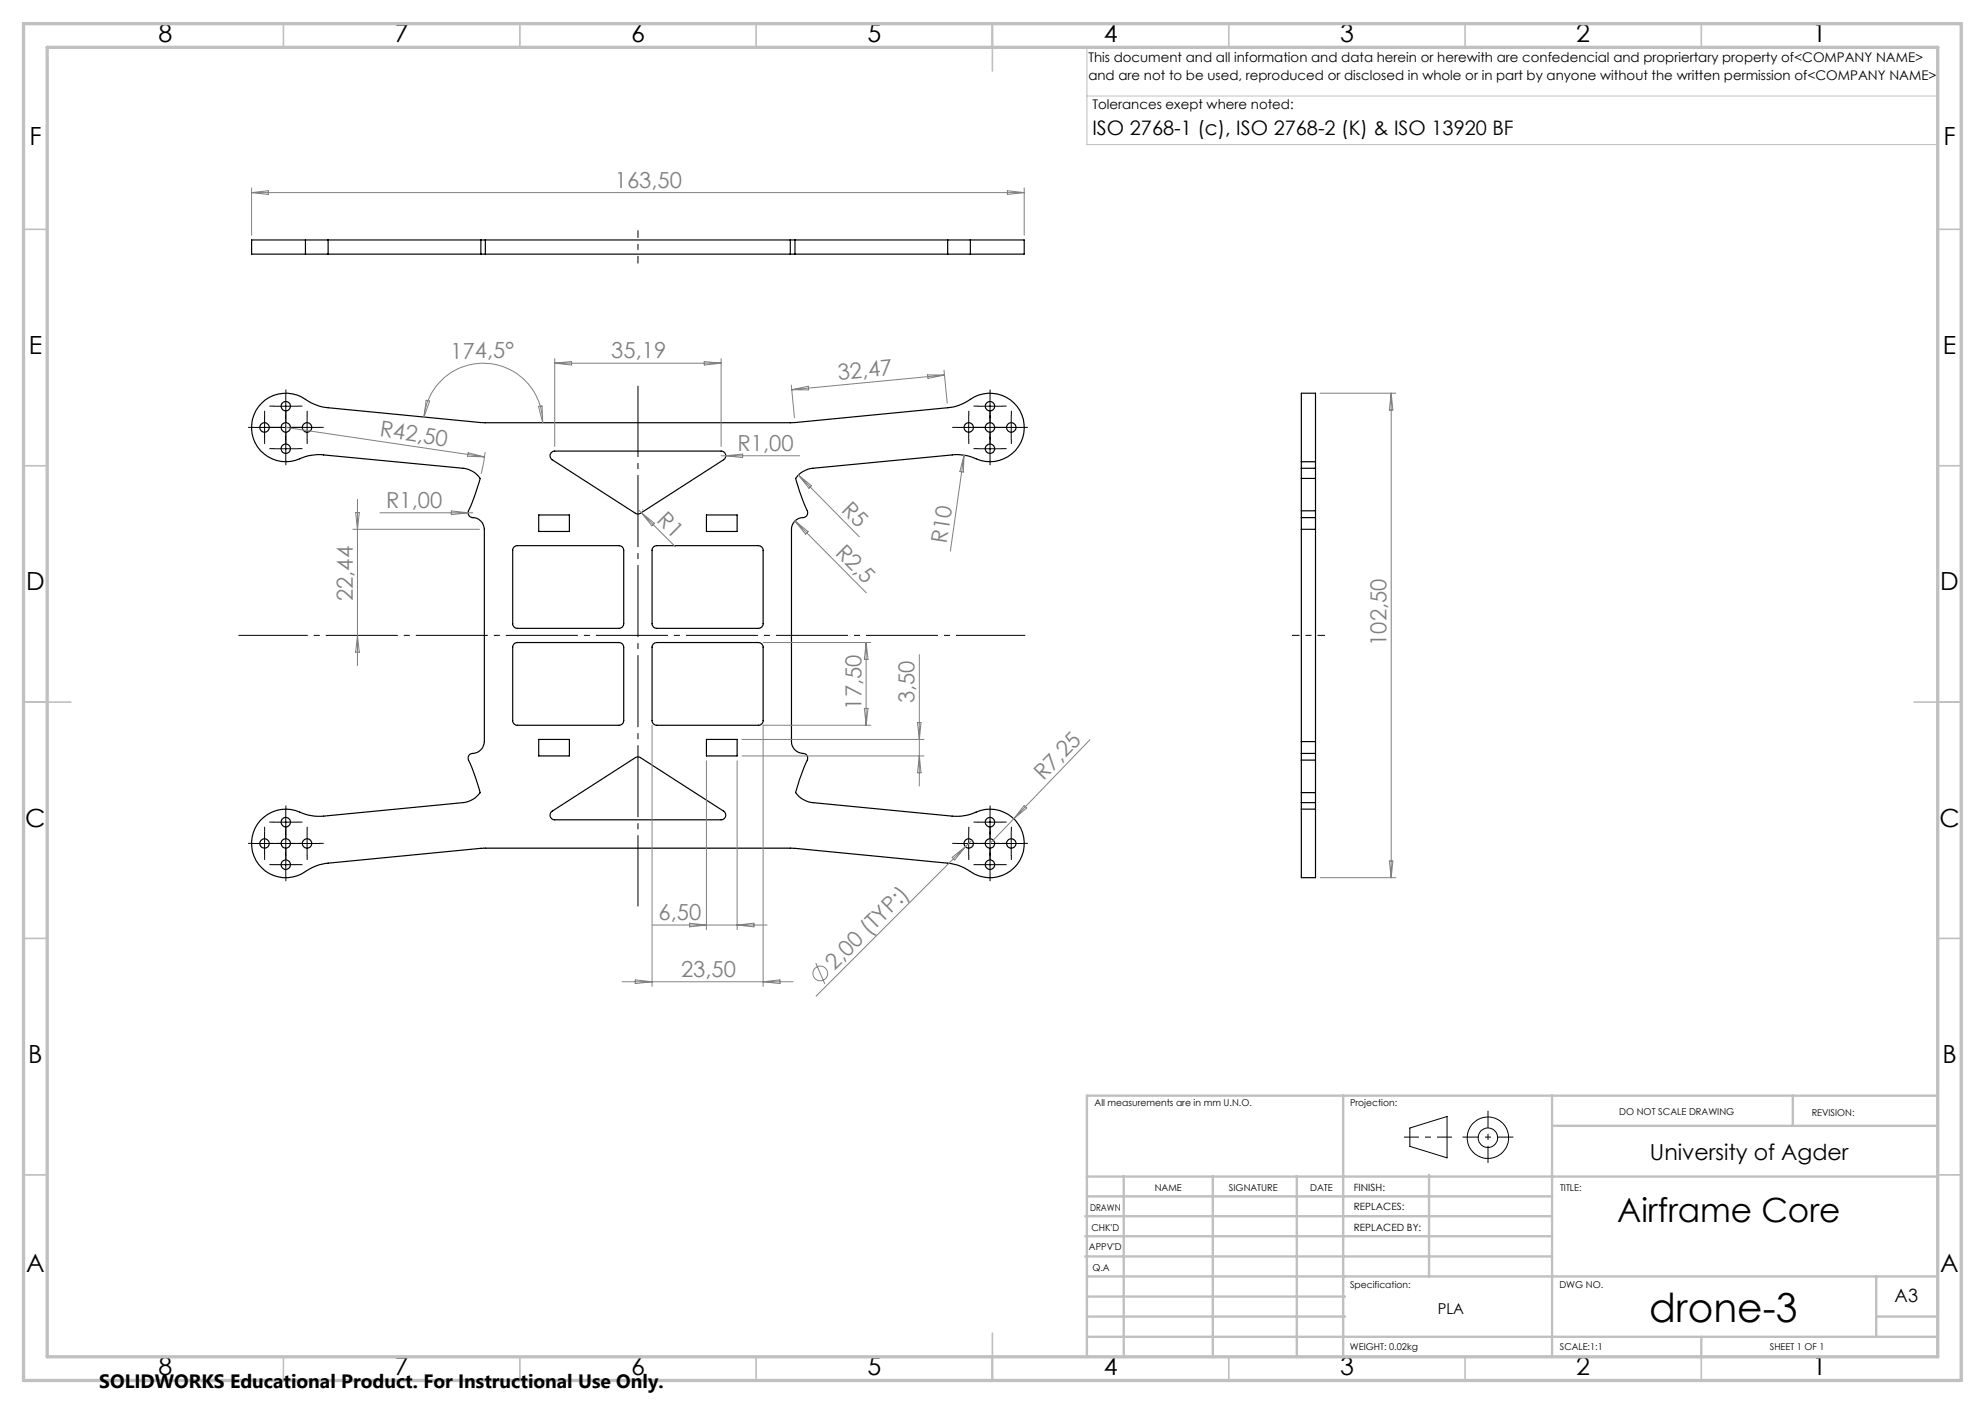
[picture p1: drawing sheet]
<svg xmlns="http://www.w3.org/2000/svg" width="420mm" height="297mm" viewBox="0 0 420 297" stroke-linecap="round" stroke-linejoin="round" font-family="sans-serif">
<g fill="none" stroke="#000" stroke-width=".25">
<path d="M64.6 50.8h-11.4v3h11.4M64.6 53.8h4.8M64.6 50.8h4.8M64.6 50.8v3M69.4 50.8v3M69.4 53.8h32.3M69.4 50.8h32.3M101.7 53.8h1M101.7 50.8h1M101.7 50.8v3M102.7 53.8h64.5M102.7 50.8h64.5"/>
<path d="M102.7 50.8v3M167.2 53.8h1M167.2 50.8h1M167.2 50.8v3M168.2 50.8v3M168.2 53.8h32.3M168.2 50.8h32.3M200.5 53.8h4.8M200.5 50.8h4.8M200.5 50.8v3M205.3 50.8h11.4v3h-11.4M205.3 50.8v3"/>
<path d="M55.4 85.3a7.4 7.4 0 0 1 9.8-.5l1.7 .9 1.9 .5 33.4 3.2h65.5l32.8-3.1a11 11 0 0 0 5.7-2.3 7.3 7.3 0 0 1 10.5 6.6 7.3 7.3 0 0 1-10.8 6.2l-1.2-.4-2.6-.2-30.1 2.9a5 5 0 0 0-3.7 2.1l.8 2.6 1.3 3.4a1.57 1.57 0 0 1 .3 1.8l-.6 .5a2.56 2.56 0 0 0-2.6 2.5v44.9a2.78 2.78 0 0 0 2.9 2.6l.5 .6a1.74 1.74 0 0 1-.5 1.5l-1.3 3.4-.8 2.7a5.1 5.1 0 0 0 3.7 2.1l29.5 2.8a11.5 11.5 0 0 0 6-1.2 7.3 7.3 0 0 1 9.1 8.6 7.3 7.3 0 0 1-11.8 4l-1.8-.8-1.8-.5-33.5-3.3h-65.5l-32.8 3.2a11 11 0 0 0-5.6 2.3 7.3 7.3 0 0 1-10.6-6.6 7.3 7.3 0 0 1 10.8-6.3l2.5 .6h2l29.5-2.8a5.1 5.1 0 0 0 3.6-2.1l-2.1-6.1a1.57 1.57 0 0 1-.3-1.8l.4-.3a2.78 2.78 0 0 0 2.9-2.6v-44.9a2.6 2.6 0 0 0-2.7-2.5l-.5-.3-.2-.4a1.74 1.74 0 0 1 .4-1.6l2.1-6a5 5 0 0 0-3.6-2.1l-29.5-2.9a11 11 0 0 0-6 1.2 7.2 7.2 0 0 1-8.3-3.3 7.2 7.2 0 0 1 1.2-8.8zM116.6 95.8l.5-.3 .3-.1h35.2a.99 .99 0 0 1 .9 .7 .99 .99 0 0 1-.4 1.2l-18 11.4h-.6l-17.7-11.4a1.02 1.02 0 0 1-.2-1.5zM275.3 97.7v-14.5h3v14.5M275.3 99.1v2.1M275.3 97.7h3M275.3 99.1h3M275.3 97.7v1.4M278.3 99.1v2.1M278.3 97.7v1.4M108.8 115.7l.7-.3h21.5a.96 .96 0 0 1 1 1v15.5a.96 .96 0 0 1-1 1h-21.5a.96 .96 0 0 1-1-1v-15.7zM114 108.9h6.5v3.5h-6.5zM138.3 115.7l.7-.3h21.5a.96 .96 0 0 1 1 1v15.5a.96 .96 0 0 1-1 1h-21.5a.96 .96 0 0 1-1-1v-15.7z"/>
<path d="M149.5 108.9h6.5v3.5h-6.5zM275.3 108.1v1.4M275.3 101.2v6.9M275.3 109.5v2.5M275.3 112v44.9M275.3 101.2h3M275.3 108.1h3M275.3 109.5h3M275.3 112h3M278.3 108.1v1.4M278.3 101.2v6.9M278.3 109.5v2.5"/>
<path d="M278.3 112v44.9M108.8 136.2l.7-.3h21.5a.96 .96 0 0 1 1 1v15.5a.96 .96 0 0 1-1 1h-21.5a.96 .96 0 0 1-1-1v-15.7zM138.3 136.2l.7-.3h21.5a.96 .96 0 0 1 1 1v15.5a.96 .96 0 0 1-1 1h-21.5a.96 .96 0 0 1-1-1v-15.7zM114 156.4h6.5v3.5h-6.5zM149.5 156.4h6.5v3.5h-6.5zM275.3 159.4v1.4M275.3 156.9v2.5M275.3 159.4h3M275.3 156.9h3M278.3 159.4v1.4M278.3 156.9v2.5M116.6 171.8l18.2-11.7 .6 .1 17.7 11.4a.99 .99 0 0 1 .4 1.1 .99 .99 0 0 1-.9 .7h-35.2a1 1 0 0 1-.9-.5 1 1 0 0 1 .1-1.1z"/>
<path d="M275.3 171.2v14.5h3v-14.5M275.3 167.7v2.1M275.3 160.8v6.9M275.3 171.2h3M275.3 169.8v1.4M275.3 169.8h3M275.3 167.7h3M275.3 160.8h3M278.3 167.7v2.1M278.3 160.8v6.9M278.3 169.8v1.4"/>
<circle cx="56" cy="90.4" r="1.01"/>
<circle cx="60.5" cy="85.9" r="1"/>
<circle cx="60.5" cy="94.9" r="1"/>
<circle cx="60.5" cy="90.4" r="1.01"/>
<circle cx="65" cy="90.4" r="1.01"/>
<circle cx="205" cy="90.4" r="1.01"/>
<circle cx="209.5" cy="94.9" r="1"/>
<circle cx="209.5" cy="85.9" r="1"/>
<circle cx="209.5" cy="90.4" r="1.01"/>
<circle cx="214" cy="90.4" r="1.01"/>
<circle cx="56" cy="178.4" r="1"/>
<circle cx="60.5" cy="178.4" r="1"/>
<circle cx="60.5" cy="173.9" r="1.01"/>
<circle cx="65" cy="178.4" r="1"/>
<circle cx="205" cy="178.4" r=".99"/>
<circle cx="209.5" cy="178.4" r="1"/>
<circle cx="209.5" cy="173.9" r="1.01"/>
<circle cx="214" cy="178.4" r="1"/>
<circle cx="60.5" cy="182.9" r="1.01"/>
<circle cx="209.5" cy="182.9" r="1.01"/>
</g>
<g fill="none" stroke="#808080" stroke-width=".21">
<path d="M53.2 39.8v9.9M216.7 39.8v9.9M53.2 40.7h163.5M53.2 40.7l3.6-.3v.7zM213.1 40.4l3.6 .3-3.6 .4zM117.4 75.8v18.6M117.4 76.8h35.2M117.4 76.8l3.5-.3v.7zM149 76.5l3.6 .3-3.6 .4zM152.6 75.8v18.6M196.3 79.3h3.5l-3.4 .7zM199.7 78.3l.7 7"/>
<path d="M199.8 79.3l-32.3 3.1M60.5 90.4l42 6.3M89.7 88.2a12.6 12.6 0 0 1 13.1-11.3 12.6 12.6 0 0 1 12 12.5M90.2 84.7l.7 .1-1.2 3.4zM99.1 95.8l3.4 .9-3.6-.2zM102.7 95.7l-.9 4.5M113.9 86l.8-.1 .1 3.5zM152.6 96.4h16.6M153.6 96.4l3.5-.3v.7zM167.4 81.5l.7 6.9M167.5 82.4l3.5-.7 .1 .8zM204 96.3l-2.9 20.3"/>
<path d="M204 96.3l-.2 3.6-.7-.1zM279.3 83.2h16M294.4 83.2v102.5M294.4 83.2l.3 3.5h-.7zM74.6 112h26.9M75.2 108.4h.8l-.4 3.6zM75.6 105.6v35.2M80.4 108.5h19.6M95.5 108.1l3.6 .4-3.6 .4zM135 107.7l.7 .7M135.7 108.4l7.2 7.3M135.7 108.4l2.8 2.3-.6 .5z"/>
<path d="M136 107.7v.2M168.2 110.2l15.1 15.2M168.2 110.2l2.8 2.3-.6 .5zM168.9 100.5l12.9 13.1M168.9 100.5l2.8 2.3-.5 .5zM75.6 134.4l.4 3.6h-.8zM161.5 135.9h22.8M183.3 135.9v17.5M183.3 135.9l.4 3.6h-.8zM194.5 138.5v27.8M138 153.4v55.3M157 156.4h38.5"/>
<path d="M157 159.9h38.5M182.9 149.9h.8l-.4 3.5zM184.3 153.4h-22.8v55.3M194.1 152.9h.8l-.4 3.5zM194.5 159.9l.4 3.6h-.8zM230.6 156.5l-21.1 21.9M149.5 160.9v35.8M156 160.9v35.8M205.7 177.7l-33 33M216.7 170.4l.5 .5-2.7 2.3zM138 195.7h24.3M145.9 195.3l3.6 .4-3.6 .4z"/>
<path d="M156 195.7l3.5-.4v.8zM201.5 181.4l2.8-2.3-2.3 2.8zM279.3 185.7h16M294 182.1h.7l-.3 3.6zM131.6 207.7h36.2M134.4 207.3l3.6 .4-3.6 .4zM161.5 207.7l3.5-.4v.8zM172.6 203.7l1.9 4.4"/>
<circle cx="173.6" cy="205.9" r="1.56"/>
</g>
<g fill="none" stroke="#000" stroke-width=".21">
<path d="M53.5 90.4h14M56 87.9v5M58 85.9h5M58 94.9h5M60.5 83.4v14M65 87.9v5M202.5 90.4h14M205 87.9v5M207 85.9h5M207 94.9h5M209.5 83.4v14M214 87.9v5"/>
<path d="M53.5 178.4h14M56 175.9v5M58 173.9h5M60.5 171.4v14M65 175.9v5M202.5 178.4h14M205 175.9v5M207 173.9h5M209.5 171.4v14M214 175.9v5M58 182.9h5M207 182.9h5"/>
<path d="M298.3 238.6l7.9-2.4v8.7l-7.9-2.4z"/>
<circle cx="314.8" cy="240.7" r="2.07"/>
<circle cx="314.8" cy="240.7" r="4.4"/>
</g>
<path d="M135 55.7v-7M273.4 134.4h7" fill="none" stroke="#000" stroke-width=".21" stroke-dasharray="15.2 1.3 1.3 1.3" stroke-dashoffset="13.6" stroke-linecap="butt"/>
<path d="M135 191.7v-110.1" fill="none" stroke="#000" stroke-width=".21" stroke-dasharray="15.2 1.3 1.3 1.3" stroke-dashoffset=".2" stroke-linecap="butt"/>
<path d="M50.5 134.4h166.4" fill="none" stroke="#000" stroke-width=".21" stroke-dasharray="15.2 1.3 1.3 1.3" stroke-dashoffset=".6" stroke-linecap="butt"/>
<g fill="none" stroke="#000" stroke-width=".21" stroke-dasharray="15.2 1.3 1.3 1.3" stroke-linecap="butt">
<path d="M53.5 90.4h-1M56 87.9v-1M56 92.9v1M58 85.9h-1M58 90.4h-1M58 94.9h-1M58.5 90.4h1M60.5 87.9v-1M60.5 92.9v1M60.5 83.4v-1M60.5 88.4v1M60.5 92.4v-1"/>
<path d="M60.5 97.4v1M62.5 90.4h-1M63 90.4h1M63 85.9h1M63 94.9h1M65 87.9v-1M65 92.9v1M67.5 90.4h1M202.5 90.4h-1M205 87.9v-1M205 92.9v1M207 90.4h-1"/>
<path d="M207 94.9h-1M207 85.9h-1M207.5 90.4h1M209.5 87.9v-1M209.5 92.9v1M209.5 92.4v-1M209.5 97.4v1M209.5 83.4v-1M209.5 88.4v1M211.5 90.4h-1M212 90.4h1M212 94.9h1"/>
<path d="M212 85.9h1M214 87.9v-1M214 92.9v1M216.5 90.4h1M53.5 178.4h-1M56 175.9v-1M58 178.4h-1M58 173.9h-1M58.5 178.4h1M60.5 175.9v-1M60.5 171.4v-1M60.5 176.4v1"/>
<path d="M62.5 178.4h-1M63 178.4h1M63 173.9h1M65 175.9v-1M67.5 178.4h1M202.5 178.4h-1M205 175.9v-1M207 178.4h-1M207 173.9h-1M207.5 178.4h1M209.5 175.9v-1M209.5 171.4v-1"/>
<path d="M209.5 176.4v1M211.5 178.4h-1M212 178.4h1M212 173.9h1M214 175.9v-1M216.5 178.4h1M56 180.9v1M58 182.9h-1M60.5 180.9v1M60.5 180.4v-1M60.5 185.4v1M63 182.9h1"/>
<path d="M65 180.9v1M205 180.9v1M207 182.9h-1M209.5 180.9v1M209.5 180.4v-1M209.5 185.4v1M212 182.9h1M214 180.9v1"/>
</g>
<path d="M297.1 240.5h10.1" fill="none" stroke="#000" stroke-width=".21" stroke-dasharray="15.2 1.3 1.3 1.3" stroke-dashoffset="12.1" stroke-linecap="butt"/>
<path d="M314.8 235v11" fill="none" stroke="#000" stroke-width=".21" stroke-dasharray="15.2 1.3 1.3 1.3" stroke-dashoffset="11.6" stroke-linecap="butt"/>
<path d="M309.5 240.5h10.7" fill="none" stroke="#000" stroke-width=".21" stroke-dasharray="15.2 1.3 1.3 1.3" stroke-dashoffset="11.8" stroke-linecap="butt"/>
<path d="M230 10v20.6h180M230.5 10h179.5v33M230 20.3h180" fill="none" stroke="#c0c0c0" stroke-width=".21"/>
<g fill="none" stroke="#c0c0c0" stroke-width=".35">
<path d="M60 5v5M110 5v5M160 5v5M210 5v10M260 5v5M310 5v5M360 5v5M5 48.5h5M410 48.5h5M5 98.5h5M410 98.5h5M5 148.5h10"/>
<path d="M405 148.5h10M5 198.5h5M410 198.5h5M5 248.5h5M410 248.5h5M60 287v5M110 287v5M160 287v5M210 282v10M260 287v5M310 287v5M360 287v5"/>
</g>
<g fill="none" stroke="#c0c0c0" stroke-width=".5">
<path d="M284.2 231.8v55.2M328.4 231.8v55.2M328.8 238.2h81.2M379.3 231.8v6.4M410 231.8h-180v55.2M229.6 257.3h98.8M230 248.9h179.6M230 253.1h98.4M237.8 248.8v38.2M256.6 248.9v38.2M274.4 248.8v38.2M302.4 248.5v21.5"/>
<path d="M229.6 265.8h98.8M229.6 261.5h98.8M230 278.5h54.6M230 274.3h54.6M230 270h180M397 278.5h13M397 270v12.8M230 282.8h180M360 282.8v4.2"/>
</g>
<path d="M5 5h410v287h-410zM10 10h400v277h-400z" fill="none" stroke="#c0c0c0" stroke-width=".7"/>
<text font-size="8.5" x="348.9" y="279.7">drone-3</text>
<text font-size="7.1" x="342.2" y="258.5">Airframe Core</text>
<g font-size="5.3">
<text x="33.5" y="8.9">8</text>
<text x="83.5" y="8.9">7</text>
<text x="133.5" y="8.9">6</text>
<text x="183.5" y="8.9">5</text>
<text x="233.5" y="8.9">4</text>
<text x="283.5" y="8.9">3</text>
<text x="333.5" y="8.9">2</text>
<text x="383.5" y="8.9">1</text>
<text x="6.2" y="30.7">F</text>
<text x="411.2" y="30.7">F</text>
<text x="6.1" y="74.9">E</text>
<text x="411.1" y="74.9">E</text>
<text x="5.5" y="124.9">D</text>
<text x="410.5" y="124.9">D</text>
<text x="5.3" y="174.9">C</text>
<text x="410.3" y="174.9">C</text>
<text x="6" y="224.9">B</text>
<text x="411" y="224.9">B</text>
<text x="5.5" y="269.2">A</text>
<text x="410.5" y="269.2">A</text>
<text x="33.5" y="290.9">8</text>
<text x="83.5" y="290.9">7</text>
<text x="133.5" y="290.9">6</text>
<text x="183.5" y="290.9">5</text>
<text x="233.5" y="290.9">4</text>
<text x="283.5" y="290.9">3</text>
<text x="333.5" y="290.9">2</text>
<text x="383.5" y="290.9">1</text>
</g>
<g font-size="4.7" fill="#808080">
<text x="130.1" y="39.7">163,50</text>
<text x="95.3" y="75.9" transform="rotate(-1 95.3 75.9)">174,5°</text>
<text x="129.3" y="75.8">35,19</text>
<text x="177.4" y="80.5" transform="rotate(-6 177.4 80.5)">32,47</text>
<text x="80.2" y="92.3" transform="rotate(8 80.2 92.3)">R42,50</text>
<text x="156" y="95.5">R1,00</text>
<text x="81.7" y="107.5">R1,00</text>
<text x="138.8" y="110.3" transform="rotate(45 138.8 110.3)">R1</text>
<text x="177.8" y="108.1" transform="rotate(45 177.8 108.1)">R5</text>
<text x="176.6" y="117.2" transform="rotate(45 176.6 117.2)">R2,5</text>
<text x="200.3" y="115.1" transform="rotate(-81 200.3 115.1)">R10</text>
<text x="74.6" y="127.2" transform="rotate(-90 74.6 127.2)">22,44</text>
<text x="293.3" y="136.6" transform="rotate(-90 293.3 136.6)">102,50</text>
<text x="193.5" y="148.8" transform="rotate(-90 193.5 148.8)">3,50</text>
<text x="182.3" y="150.1" transform="rotate(-90 182.3 150.1)">17,50</text>
<text x="220.8" y="165.3" transform="rotate(-46 220.8 165.3)">R7,25</text>
<text x="139.3" y="194.6">6,50</text>
<text x="144.1" y="206.6">23,50</text>
<text x="176.6" y="205.3" transform="rotate(-45 176.6 205.3)">2,00 (TYP:)</text>
</g>
<text font-size="4.7" x="349.1" y="245.3">University of Agder</text>
<text font-size="4.2" x="231.1" y="28.5">ISO 2768-1 (c), ISO 2768-2 (K) &amp; ISO 13920 BF</text>
<text font-size="4.1" x="21" y="293.7">SOLIDWORKS Educational Product. For Instructional Use Only.</text>
<text font-size="3.9" x="400.9" y="275.5">A3</text>
<text font-size="3.2" x="304.2" y="277.9">PLA</text>
<g font-size="2.8">
<text x="230.3" y="13.1">This document and all information and data herein or herewith are confedencial and propriertary property of&lt;COMPANY NAME&gt;</text>
<text x="230.3" y="16.9">and are not to be used, reproduced or disclosed in whole or in part by anyone without the written permission of&lt;COMPANY NAME&gt;</text>
<text x="231.1" y="23.1">Tolerances exept where noted:</text>
</g>
<g font-size="2.1">
<text x="286.4" y="251.9">FINISH:</text>
<text x="286.5" y="256">REPLACES:</text>
<text x="286.5" y="260.4">REPLACED BY:</text>
</g>
<g font-size="2">
<text x="231.6" y="234">All measurements are in mm U.N.O.</text>
<text x="285.6" y="234">Projection:</text>
<text x="342.6" y="236">DO NOT SCALE DRAWING</text>
<text x="383.3" y="236.2">REVISION:</text>
<text x="244.3" y="252">NAME</text>
<text x="260" y="251.9">SIGNATURE</text>
<text x="277.2" y="251.9">DATE</text>
<text x="330.1" y="251.9">TITLE:</text>
<text x="230.6" y="256.1">DRAWN</text>
<text x="230.9" y="260.3">CHK'D</text>
<text x="230.4" y="264.4">APPV'D</text>
<text x="231.1" y="268.8">Q.A</text>
<text x="285.6" y="272.5">Specification:</text>
<text x="330" y="272.5">DWG NO.</text>
<text x="285.6" y="285.5">WEIGHT: 0.02kg</text>
<text x="330.1" y="285.6">SCALE:1:1</text>
<text x="374.5" y="285.6">SHEET 1 OF 1</text>
</g>
</svg>
